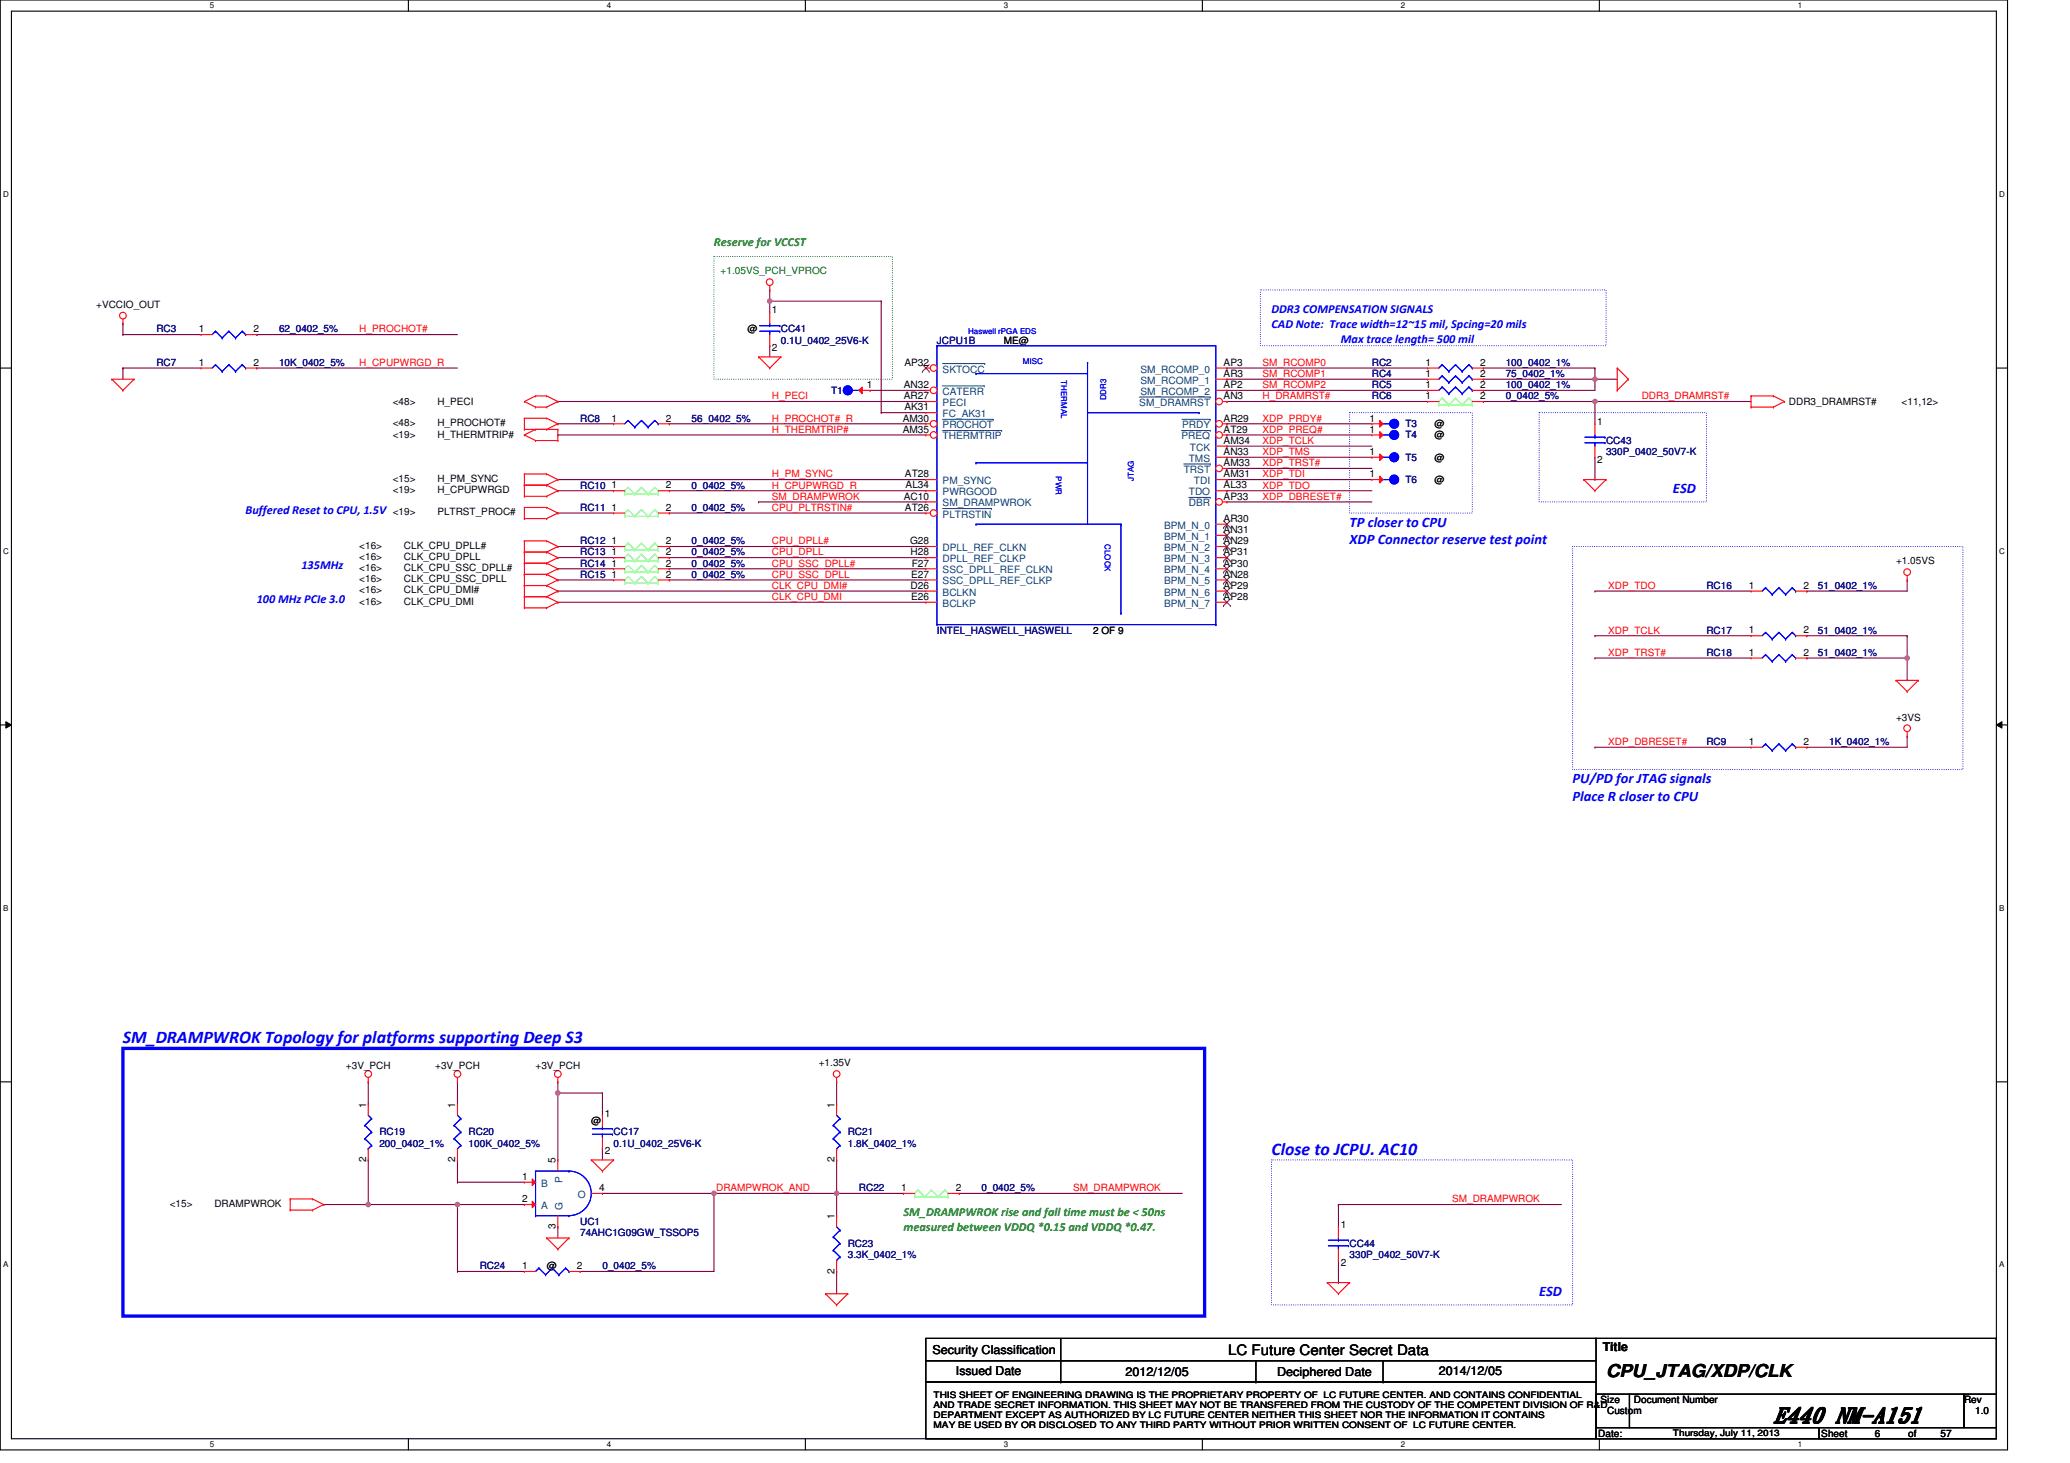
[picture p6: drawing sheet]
<svg xmlns="http://www.w3.org/2000/svg" width="297mm" height="210mm" viewBox="0 0 297 210" stroke-linecap="round" stroke-linejoin="round" font-family="sans-serif">
<path d="M0 0h288.1v208h-288.1zM1.6 1.6h284.9v204.8h-284.9z" fill="none" stroke="#000" stroke-width=".16"/>
<g fill="#fff">
<path d="M30.1 .2h.7v1.2h-.7z"/>
<path d="M30.1 206.6h.7v1.3h-.7z"/>
</g>
<path d="M58.6 0v1.6M58.6 206.4v1.6" fill="none" stroke="#000" stroke-width=".16"/>
<g fill="#fff">
<path d="M87.1 .2h.6v1.2h-.6z"/>
<path d="M87.1 206.6h.6v1.3h-.6z"/>
</g>
<path d="M115.6 0v1.6M115.6 206.4v1.6" fill="none" stroke="#000" stroke-width=".16"/>
<g fill="#fff">
<path d="M144.1 .2h.6v1.2h-.6z"/>
<path d="M144.1 206.6h.6v1.3h-.6z"/>
</g>
<path d="M172.5 0v1.6M172.5 206.4v1.6" fill="none" stroke="#000" stroke-width=".16"/>
<g fill="#fff">
<path d="M201 .2h.7v1.2h-.7z"/>
<path d="M201 206.6h.7v1.3h-.7z"/>
</g>
<path d="M229.5 0v1.6M229.5 206.4v1.6" fill="none" stroke="#000" stroke-width=".16"/>
<g fill="#fff">
<path d="M258 .2h.6v1.2h-.6z"/>
<path d="M258 206.6h.6v1.3h-.6z"/>
<path d="M.4 27.2h.9v1.3h-.9z"/>
<path d="M286.9 27.2h.8v1.3h-.8z"/>
<path d="M.4 78.4h.9v1.3h-.9z"/>
<path d="M286.9 78.4h.8v1.3h-.8z"/>
</g>
<path d="M0 52.8h1.6M286.5 52.8h1.6" fill="none" stroke="#000" stroke-width=".16"/>
<g fill="#fff">
<path d="M.4 129.6h.8v1.3h-.8z"/>
<path d="M286.9 129.6h.7v1.3h-.7z"/>
</g>
<path d="M0 104h1.6M286.5 104h1.6" fill="none" stroke="#000" stroke-width=".16"/>
<path d="M.8 103.5l.8 .5-.8 .5zM286.5 104l.8-.5v1z" fill="#000"/>
<path d="M.8 103.5l.8 .5-.8 .5zM286.5 104l.8-.5v1z" fill="none" stroke="#000" stroke-width=".14"/>
<g fill="#fff">
<path d="M.4 180.8h.8v1.3h-.8z"/>
<path d="M286.9 180.8h.7v1.3h-.7z"/>
</g>
<path d="M0 155.2h1.6M286.5 155.2h1.6" fill="none" stroke="#000" stroke-width=".16"/>
<path d="M180.9 41.6h49.6v8h-49.6zM193.7 59.2h17.6v14.4h-17.6zM220.9 59.2h24v12.8h-24zM225.7 78.4h56v32h-56zM182.5 166.4h43.2v20.8h-43.2z" fill="none" stroke="#00f" stroke-width=".16" stroke-dasharray="0 .3"/>
<path d="M17.6 150.4h155.3v38.4h-155.3z" fill="none" stroke="#00f" stroke-width=".48"/>
<path d="M102.5 36.8h25.6v17.6h-25.6z" fill="none" stroke="#008000" stroke-width=".16" stroke-dasharray="0 .3"/>
<g fill="none" stroke="#800040" stroke-width=".16">
<path d="M17.6 52.8h.1M17.6 46.4h.1M17.6 48h.1M17.6 52.8h11.2M17.6 46.4v1.6M17.6 52.8v1.6M17.6 48h11.2M36.8 48h.1M36.8 52.8h.1M36.8 52.8h28.8M36.8 48h28.8M80 57.6h.1"/>
<path d="M80 57.6h52.9M80 62.4h.1M80 68.8h.1M80 70.4h.1M80 60.8h.1M80 60.8h8M80 62.4h52.9M80 68.8h52.9M80 70.4h8M96.1 60.8h.1M96.1 70.4h.1M96.1 60.8h36.8"/>
<path d="M96.1 70.4h36.8M108.9 72h.1M108.9 72h24M86.4 156.8h.1M86.4 156.8v3.2M65.6 169.6h.1M65.6 169.6h9.6M86.4 164.8h.1M86.4 164.8v1.6M120.1 171.2h9.6M129.7 171.2h.1"/>
</g>
<circle cx="120.1" cy="171.2" r=".31" fill="#f0f"/>
<circle cx="120.1" cy="171.2" r=".31" fill="none" stroke="#f0f" stroke-width=".16"/>
<path d="M80 156.8h.1M80 156.8v9.6M80 156.8h6.4M120.1 155.2h.1M120.1 155.2v3.2M120.1 171.2h.1M120.1 171.2v3.2M137.7 171.2h.1M137.7 171.2h32" fill="none" stroke="#800040" stroke-width=".16"/>
<circle cx="80" cy="156.8" r=".31" fill="#f0f"/>
<circle cx="80" cy="156.8" r=".31" fill="none" stroke="#f0f" stroke-width=".16"/>
<g fill="none" stroke="#800040" stroke-width=".16">
<path d="M212.9 52.8h.1M212.9 56h.1M212.9 52.8h16M228.9 54.4h.1M228.9 54.4v1.6h-16M80 73.6h.1M80 78.4h.1M80 73.6h8M80 78.4h8M96.1 73.6h.1M96.1 78.4h.1M96.1 73.6h36.8"/>
<path d="M96.1 78.4h36.8M80 84.8h.1M80 86.4h.1M80 80h.1M80 81.6h.1M80 83.2h.1M80 84.8h52.9M80 86.4h52.9M80 80h8M80 81.6h8M80 83.2h8M96.1 80h.1"/>
<path d="M96.1 81.6h.1M96.1 83.2h.1M96.1 80h36.8M96.1 81.6h36.8M96.1 83.2h36.8M80 155.2h.1M80 155.2v1.6M65.6 172.8h.1M65.6 172.8h9.6M86.4 171.2h.1M86.4 171.2h16.1M102.5 171.2h.1"/>
<path d="M102.5 171.2v11.2h-19.3M120.1 166.4h.1M120.1 166.4v4.8M83.2 182.4h.1M120.1 182.4h.1M120.1 182.4v3.2"/>
</g>
<circle cx="228.9" cy="54.4" r=".31" fill="#f0f"/>
<circle cx="228.9" cy="54.4" r=".31" fill="none" stroke="#f0f" stroke-width=".16"/>
<g fill="none" stroke="#800040" stroke-width=".16">
<path d="M176.1 52.8h.1M176.1 56h.1M176.1 54.4h.1M176.1 57.6h.1M176.1 54.4h28.8M176.1 52.8h28.8M176.1 56h28.8M176.1 57.6h28.8M212.9 54.4h.1M212.9 54.4h19.2M228.9 52.8h.1M228.9 54.4h.1"/>
<path d="M228.9 57.6h.1M228.9 52.8v1.6M228.9 57.6h22.4"/>
</g>
<circle cx="228.9" cy="57.6" r=".31" fill="#f0f"/>
<circle cx="228.9" cy="57.6" r=".31" fill="none" stroke="#f0f" stroke-width=".16"/>
<path d="M52.8 155.2h.1M52.8 155.2v3.2M65.6 155.2h.1M65.6 155.2v3.2M52.8 166.4h.1M52.8 166.4v6.4M65.6 166.4h.1M65.6 166.4v3.2M80 176h.1M80 176v1.6" fill="none" stroke="#800040" stroke-width=".16"/>
<circle cx="52.8" cy="172.8" r=".31" fill="#f0f"/>
<circle cx="52.8" cy="172.8" r=".31" fill="none" stroke="#f0f" stroke-width=".16"/>
<path d="M46.4 172.8h.1M46.4 172.8h6.4M65.6 172.8h.1M65.6 172.8v9.6M65.6 182.4h.1M65.6 182.4h9.6" fill="none" stroke="#800040" stroke-width=".16"/>
<circle cx="65.6" cy="172.8" r=".31" fill="#f0f"/>
<circle cx="65.6" cy="172.8" r=".31" fill="none" stroke="#f0f" stroke-width=".16"/>
<g fill="none" stroke="#800040" stroke-width=".16">
<path d="M176.1 60.8h.1M176.1 62.4h.1M176.1 65.6h.1M176.1 64h.1M176.1 67.2h.1M176.1 68.8h.1M176.1 70.4h.1M176.1 72h.1M176.1 60.8h20.8M176.1 62.4h20.8M176.1 65.6h20.8M176.1 64h20.8"/>
<path d="M176.1 67.2h20.8M176.1 68.8h20.8M176.1 70.4h20.8M176.1 72h20.8M228.9 94.4h.1M228.9 91.2h.1M228.9 84.8h.1M228.9 94.4h22.4M228.9 91.2h22.4M228.9 84.8h22.4M259.3 91.2h.1M259.3 84.8h.1"/>
<path d="M259.3 94.4h.1M259.3 94.4h14.4M259.3 91.2h14.4M273.7 83.2h.1M273.7 91.2h.1M273.7 94.4h.1M273.7 83.2v1.6h-14.4M273.7 91.2v6.4M52.8 172.8h.1M52.8 172.8h12.8"/>
</g>
<circle cx="273.7" cy="94.4" r=".31" fill="#f0f"/>
<circle cx="273.7" cy="94.4" r=".31" fill="none" stroke="#f0f" stroke-width=".16"/>
<path d="M110.5 43.2h.1M110.5 49.6h.1M110.5 43.2v1.6M110.5 49.6v1.6M110.5 43.2h16M124.9 56h.1M124.9 56h8M126.5 59.2h.1M126.5 59.2h6.4" fill="none" stroke="#800040" stroke-width=".16"/>
<circle cx="110.4" cy="43.2" r=".31" fill="#f0f"/>
<circle cx="110.4" cy="43.2" r=".31" fill="none" stroke="#f0f" stroke-width=".16"/>
<path d="M110.5 41.6h.1M110.5 41.6v1.6M126.5 43.2h.1M126.5 43.2v16M102.5 171.2h.1M102.5 171.2h17.6" fill="none" stroke="#800040" stroke-width=".16"/>
<circle cx="102.4" cy="171.2" r=".31" fill="#f0f"/>
<circle cx="102.4" cy="171.2" r=".31" fill="none" stroke="#f0f" stroke-width=".16"/>
<g fill="none" stroke="#800040" stroke-width=".16">
<path d="M212.9 57.6h.1M212.9 57.6h16M228.9 57.6h.1M228.9 57.6v3.2M228.9 68.8h.1M228.9 65.6v3.2M228.9 107.2h.1M228.9 107.2h22.4M259.3 107.2h.1M273.7 105.6h.1M273.7 105.6v1.6h-14.4M192.1 172.8h.1"/>
<path d="M192.1 172.8v3.2M192.1 172.8h32M192.1 184h.1M192.1 180.8v3.2"/>
</g>
<g fill="none" stroke="#f00" stroke-width=".16">
<path d="M16 54.4h.1M16 54.4h3.2M16 54.4l1.6 1.6M17.6 56h.1M17.6 46.4h.1M17.6 45.8v.6M19.2 54.4h.1M19.2 54.4l-1.6 1.6M75.2 57.6h.1M75.2 57.6l1.6 .8M76.8 56.8h.1M76.8 58.4h.1"/>
<path d="M76.8 56.8l-1.6 .8M76.8 56.8h1.6M76.8 58.4h1.6M78.4 56.8h.1M78.4 58.4h.1M78.4 56.8l1.6 .8M80 57.6h.1M80 57.6l-1.6 .8M108.9 51.2h.1M108.9 51.2h3.2M108.9 51.2l1.6 1.6M110.5 41.6h.1"/>
<path d="M110.5 52.8h.1M110.5 41v.6M112.1 51.2h.1M112.1 51.2l-1.6 1.6M232.1 56h.1M232.1 52.8h.1M232.1 52.8v3.2M232.1 52.8l1.6 1.6M233.7 54.4h.1M233.7 54.4l-1.6 1.6M251.3 56.8h.1M251.3 58.4h.1"/>
<path d="M251.3 56.8h3.2M251.3 58.4h3.2M251.3 56.8v1.6M254.5 56.8h.1M254.5 58.4h.1M254.5 56.8l1.6 .8M256.1 57.6h.1M256.1 57.6l-1.6 .8M75.2 62.4h.1M75.2 69.6h.1M75.2 68h.1M75.2 71.2h.1"/>
<path d="M75.2 61.6h.1M75.2 60h.1M75.2 74.4h.1M75.2 72.8h.1M75.2 79.2h.1M75.2 77.6h.1M75.2 61.6h4.8M75.2 62.4l1.6 .8M75.2 68h3.2M75.2 69.6h3.2M75.2 60v1.6M75.2 68v3.2"/>
<path d="M75.2 72.8v1.6M75.2 77.6v9.6M75.2 71.2h3.2M75.2 60h3.2M75.2 72.8h3.2M75.2 74.4h3.2M75.2 77.6h3.2M75.2 79.2h3.2M76.8 61.6h.1M76.8 63.2h.1M76.8 61.6l-1.6 .8M76.8 63.2h3.2"/>
<path d="M78.4 68h.1M78.4 69.6h.1M78.4 71.2h.1M78.4 60h.1M78.4 61.6h.1M78.4 72.8h.1M78.4 74.4h.1M78.4 77.6h.1M78.4 79.2h.1M78.4 68l1.6 .8M78.4 69.6l1.6 .8M78.4 60l1.6 .8"/>
<path d="M78.4 72.8l1.6 .8M78.4 77.6l1.6 .8M78.4 79.2l1.6 .8M80 61.6h.1M80 63.2h.1M80 68.8h.1M80 70.4h.1M80 60.8h.1M80 73.6h.1M80 78.4h.1M80 61.6v1.6M80 68.8l-1.6 .8"/>
<path d="M80 70.4l-1.6 .8M80 60.8l-1.6 .8M80 73.6l-1.6 .8M80 78.4l-1.6 .8M227.3 68.8h.1M227.3 68.8h3.2M227.3 68.8l1.6 1.6M228.9 70.4h.1M230.5 68.8h.1M230.5 68.8l-1.6 1.6M75.2 87.2h.1M75.2 85.6h.1"/>
<path d="M75.2 84h.1M75.2 80.8h.1M75.2 82.4h.1M75.2 85.6h3.2M75.2 87.2h3.2M75.2 84h3.2M75.2 80.8h3.2M75.2 82.4h3.2M78.4 85.6h.1M78.4 87.2h.1M78.4 84h.1M78.4 80.8h.1"/>
<path d="M78.4 82.4h.1M78.4 85.6l1.6 .8M78.4 84l1.6 .8M78.4 80.8l1.6 .8M78.4 82.4l1.6 .8M80 86.4h.1M80 84.8h.1M80 80h.1M80 81.6h.1M80 83.2h.1M80 86.4l-1.6 .8M80 84.8l-1.6 .8"/>
<path d="M80 80l-1.6 .8M80 81.6l-1.6 .8M80 83.2l-1.6 .8M272.1 97.6h.1M272.1 97.6h3.2M272.1 97.6l1.6 1.6M273.7 83.2h.1M273.7 99.2h.1M273.7 82.6v.6M275.3 97.6h.1M275.3 97.6l-1.6 1.6M273.7 105.6h.1"/>
<path d="M273.7 105v.6M52.8 155.2h.1M52.8 154.6v.6M65.6 155.2h.1M65.6 154.6v.6M80 155.2h.1M80 154.6v.6M120.1 155.2h.1M120.1 154.6v.6M41.6 173.6h.1M41.6 172h.1M41.6 172h3.2"/>
<path d="M41.6 173.6h3.2M41.6 172v1.6M44.8 172h.1M44.8 173.6h.1M44.8 172l1.6 .8M46.4 172.8h.1M46.4 172.8l-1.6 .8M78.4 177.6h.1M78.4 177.6h3.2M78.4 177.6l1.6 1.6M80 179.2h.1M81.6 177.6h.1"/>
<path d="M81.6 177.6l-1.6 1.6M84.8 166.4h.1M84.8 166.4h3.2M84.8 166.4l1.6 1.6M86.4 168h.1M88 166.4h.1M88 166.4l-1.6 1.6M118.5 185.6h.1M118.5 185.6h3.2M118.5 185.6l1.6 1.6M120.1 187.2h.1M121.7 185.6h.1"/>
<path d="M121.7 185.6l-1.6 1.6M190.5 184h.1M190.5 184h3.2M190.5 184l1.6 1.6M192.1 185.6h.1M193.7 184h.1M193.7 184l-1.6 1.6"/>
<circle cx="17.6" cy="45.3" r=".48"/>
<circle cx="110.4" cy="40.5" r=".48"/>
<circle cx="273.7" cy="82.1" r=".48"/>
<circle cx="273.7" cy="104.5" r=".48"/>
<circle cx="52.8" cy="154.1" r=".48"/>
<circle cx="65.6" cy="154.1" r=".48"/>
<circle cx="80" cy="154.1" r=".48"/>
<circle cx="120.1" cy="154.1" r=".48"/>
</g>
<g fill="none" stroke="#000" stroke-width=".16">
<path d="M132.9 192h96.1v3.2h-96.1zM132.9 195.2h96.1v3.1h-96.1zM132.9 198.3h96.1v8.1h-96.1zM152.2 195.2h.1M152.2 198.3h.1M152.2 192v6.3M180.2 198.3h.1M180.2 195.2v3.1M198.5 198.3h.1M198.5 195.2v3.1M228.9 192h57.6M286.5 192h.1"/>
<path d="M286.5 192v8M229 200h4.8v4.8h-4.8zM229 204.8h32v1.6h-32zM233.8 200h48v4.8h-48zM261 204.8h25.5v1.6h-25.5zM281.8 200h4.7v4.8h-4.7z"/>
</g>
<circle cx="121.6" cy="56" r=".64" fill="#00f"/>
<g fill="none" stroke="#00f" stroke-width=".16">
<path d="M122.3 56h.1M122.3 56h1"/>
<circle cx="121.6" cy="56" r=".64"/>
</g>
<circle cx="121.6" cy="56" r=".64" fill="#00f"/>
<g fill="none" stroke="#00f" stroke-width=".16">
<path d="M122.3 56h.1M122.3 56h1"/>
<circle cx="121.6" cy="56" r=".64"/>
</g>
<path d="M123.3 56l.4-.5v1z" fill="#f00"/>
<g fill="none" stroke="#f00" stroke-width=".16">
<path d="M28.8 48h.1M28.8 52.8h.1M28.8 48h1.6M28.8 52.8h1.6M35.2 48h1.6M35.2 52.8h1.6M36.8 48h.1M36.8 52.8h.1M110.5 44.8h.1M110.5 49.6h.1M110.5 44.8v1.6M110.5 48v1.6"/>
<path d="M123.3 56l.4-.5v1zM123.3 56h1.6M124.9 56h.1M204.9 57.6h.1M204.9 56h.1M204.9 54.4h.1M204.9 52.8h.1M204.9 56h1.6M204.9 57.6h1.6M204.9 54.4h1.6M204.9 52.8h1.6M211.3 56h1.6"/>
<path d="M211.3 57.6h1.6M211.3 54.4h1.6M211.3 52.8h1.6M212.9 57.6h.1M212.9 56h.1M212.9 54.4h.1M212.9 52.8h.1M88 60.8h.1M88 73.6h.1M88 60.8h1.7M88 73.6h1.7M94.5 60.8h1.6"/>
<path d="M94.5 73.6h1.6M96.1 60.8h.1M96.1 73.6h.1M88 81.6h.1M88 80h.1M88 81.6h1.7M88 80h1.7M94.5 81.6h1.6M94.5 80h1.6M96.1 81.6h.1M96.1 80h.1M251.3 84.8h.1"/>
<path d="M251.3 94.4h.1M251.3 84.8h1.6M251.3 94.4h1.6M257.7 84.8h1.6M257.7 94.4h1.6M259.3 84.8h.1M259.3 94.4h.1M52.8 158.4h.1M52.8 158.4v1.6M120.1 158.4h.1M120.1 158.4v1.6M52.8 166.4h.1"/>
<path d="M52.8 164.8v1.6M120.1 166.4h.1M120.1 174.4h.1M120.1 164.8v1.6M120.1 174.4v1.6M129.7 171.2h.1M129.7 171.2h1.6M136.1 171.2h1.6M137.7 171.2h.1M75.2 182.4h.1M75.2 182.4h1.6M81.6 182.4h1.6"/>
<path d="M83.2 182.4h.1M120.1 182.4h.1M120.1 180.8v1.6"/>
</g>
<g fill="none" stroke="#00f" stroke-width=".16">
<path d="M30.9 47.5h.1M30.9 52.3h.1M30.9 47.5l-.5 .5M30.9 47.5l1 1M30.9 52.3l-.5 .5M30.9 52.3l1 1M31.9 48.5h.1M31.9 53.3h.1M32.8 47.5h.1M32.8 52.3h.1M32.8 47.5l-.9 1M32.8 47.5l1 1"/>
<path d="M32.8 52.3l-.9 1M32.8 52.3l1 1M33.8 48.5h.1M33.8 53.3h.1M34.8 47.5h.1M34.8 52.3h.1M34.8 47.5l-1 1M34.8 47.5l.4 .5M34.8 52.3l-1 1M34.8 52.3l.4 .5M35.2 48h.1M35.2 52.8h.1"/>
<path d="M109 47.5h2.9M109 46.7h2.9M110.5 46.7h.1M110.5 47.5h.1M110.5 46.4v.3M110.5 47.5v.5M111.9 47.5h.1M111.9 46.7h.1M206.9 55.5h.1M206.9 53.9h.1M206.9 52.3h.1M206.9 55.5l-.4 .5"/>
<path d="M206.9 55.5l1 1M206.9 53.9l-.4 .5M206.9 53.9l1 1M206.9 52.3l-.4 .5M206.9 52.3l1 1M207.9 56.5h.1M207.9 54.9h.1M207.9 53.3h.1M208.9 55.5h.1M208.9 53.9h.1M208.9 52.3h.1M208.9 55.5l-1 1"/>
<path d="M208.9 55.5l.9 1M208.9 53.9l-1 1M208.9 53.9l.9 1M208.9 52.3l-1 1M208.9 52.3l.9 1M209.8 56.5h.1M209.8 54.9h.1M209.8 53.3h.1M210.8 55.5h.1M210.8 53.9h.1M210.8 52.3h.1M210.8 55.5l-1 1"/>
<path d="M210.8 55.5l.5 .5M210.8 53.9l-1 1M210.8 53.9l.5 .5M210.8 52.3l-1 1M210.8 52.3l.5 .5M211.3 56h.1M211.3 54.4h.1M211.3 52.8h.1M90.1 60.3h.1M90.1 60.3l-.4 .5M90.1 60.3l1 1M91.1 61.3h.1"/>
<path d="M92.1 60.3h.1M92.1 60.3l-1 1M92.1 60.3l.9 1M93 61.3h.1M94 60.3h.1M94 60.3l-1 1M94 60.3l.5 .5M94.5 60.8h.1M253.4 84.3h.1M253.4 93.9h.1M253.4 84.3l-.5 .5M253.4 84.3l.9 1"/>
<path d="M253.4 93.9l-.5 .5M253.4 93.9l.9 1M254.3 85.3h.1M254.3 94.9h.1M255.3 84.3h.1M255.3 93.9h.1M255.3 84.3l-1 1M255.3 84.3l.9 1M255.3 93.9l-1 1M255.3 93.9l.9 1M256.2 85.3h.1M256.2 94.9h.1"/>
<path d="M257.2 84.3h.1M257.2 93.9h.1M257.2 84.3l-1 1M257.2 84.3l.5 .5M257.2 93.9l-1 1M257.2 93.9l.5 .5M257.7 84.8h.1M257.7 94.4h.1M52.4 161.5h.1M52.4 163.4h.1M52.4 161.5l.9 .9M52.4 163.4l.9 .9"/>
<path d="M52.8 164.8h.1M52.8 160l.5 .5M53.3 160.5h.1M53.3 162.4h.1M53.3 164.3h.1M53.3 160.5l-.9 1M53.3 162.4l-.9 1M53.3 164.3l-.5 .5M119.6 161.5h.1M119.6 163.4h.1M119.6 177.5h.1M119.6 179.4h.1"/>
<path d="M119.6 161.5l.9 .9M119.6 163.4l.9 .9M119.6 177.5l.9 .9M119.6 179.4l.9 .9M120.1 164.8h.1M120.1 160l.4 .5M120.1 176l.4 .5M120.5 160.5h.1M120.5 162.4h.1M120.5 164.3h.1M120.5 176.5h.1M120.5 178.4h.1"/>
<path d="M120.5 160.5l-.9 1M120.5 162.4l-.9 1M120.5 164.3l-.4 .5M120.5 176.5l-.9 1M120.5 178.4l-.9 1M77.3 181.9h.1M77.3 181.9l-.5 .5M77.3 181.9l1 1M78.3 182.9h.1M79.2 181.9h.1M79.2 181.9l-.9 1M79.2 181.9l1 1"/>
<path d="M80.2 182.9h.1M81.2 181.9h.1M81.2 181.9l-1 1M81.2 181.9l.4 .5M81.6 182.4h.1M120.1 180.8h.1M120.5 180.3h.1M120.5 180.3l-.4 .5"/>
</g>
<g fill="none" stroke="#80ff80" stroke-width=".16">
<path d="M206.5 58.1h.1M206.5 58.1h4.8M206.9 57.1h.1M206.9 57.1l-.4 .5v.5M206.9 57.1l1 1M207.9 58.1h.1M208.9 57.1h.1M208.9 57.1l-1 1M208.9 57.1l.9 1M209.8 58.1h.1M210.8 57.1h.1M210.8 57.1l-1 1"/>
<path d="M210.8 57.1l.5 .5M211.3 57.6h.1M211.3 58.1h.1M211.3 57.6v.5M89.7 74.1h.1M89.7 74.1h4.8M90.1 73.1h.1M90.1 79.5h.1M90.1 73.1l-.4 .5v.5M90.1 79.5l-.4 .5v.5M90.1 73.1l1 1M90.1 79.5l1 1"/>
<path d="M91.1 74.1h.1M92.1 73.1h.1M92.1 79.5h.1M92.1 73.1l-1 1M92.1 73.1l.9 1M92.1 79.5l-1 1M92.1 79.5l.9 1M93 74.1h.1M94 73.1h.1M94 79.5h.1M94 73.1l-1 1M94 73.1l.5 .5"/>
<path d="M94 79.5l-1 1M94 79.5l.5 .5M94.5 73.6h.1M94.5 74.1h.1M94.5 73.6v.5M89.7 82.1h.1M89.7 80.5h.1M89.7 82.1h4.8M89.7 80.5h4.8M90.1 81.1h.1M90.1 81.1l-.4 .5v.5M90.1 81.1l1 1"/>
<path d="M91.1 82.1h.1M91.1 80.5h.1M92.1 81.1h.1M92.1 81.1l-1 1M92.1 81.1l.9 1M93 82.1h.1M93 80.5h.1M94 81.1h.1M94 81.1l-1 1M94 81.1l.5 .5M94.5 81.6h.1M94.5 82.1h.1"/>
<path d="M94.5 80h.1M94.5 80.5h.1M94.5 80v.5M94.5 81.6v.5M131.3 171.7h.1M131.3 171.7h4.8M131.7 170.7h.1M131.7 170.7l-.4 .5v.5M131.7 170.7l1 1M132.7 171.7h.1M133.7 170.7h.1M133.7 170.7l-1 1"/>
<path d="M133.7 170.7l.9 1M134.6 171.7h.1M135.6 170.7h.1M135.6 170.7l-1 1M135.6 170.7l.5 .5M136.1 171.2h.1M136.1 171.7h.1M136.1 171.2v.5"/>
</g>
<circle cx="200.1" cy="60.8" r=".64" fill="#00f"/>
<g fill="none" stroke="#00f" stroke-width=".16">
<path d="M198.5 60.8h.9M199.4 60.8h.1"/>
<circle cx="200.1" cy="60.8" r=".64"/>
</g>
<circle cx="200.1" cy="60.8" r=".64" fill="#00f"/>
<g fill="none" stroke="#00f" stroke-width=".16">
<path d="M198.5 60.8h.9M199.4 60.8h.1"/>
<circle cx="200.1" cy="60.8" r=".64"/>
</g>
<path d="M198 60.3l.5 .5-.5 .5z" fill="#f00"/>
<path d="M196.9 60.8h.1M196.9 60.8h1.6M198 60.3l.5 .5-.5 .5z" fill="none" stroke="#f00" stroke-width=".16"/>
<circle cx="200.1" cy="68.8" r=".64" fill="#00f"/>
<g fill="none" stroke="#00f" stroke-width=".16">
<path d="M198.5 68.8h.9M199.4 68.8h.1"/>
<circle cx="200.1" cy="68.8" r=".64"/>
</g>
<circle cx="200.1" cy="68.8" r=".64" fill="#00f"/>
<g fill="none" stroke="#00f" stroke-width=".16">
<path d="M198.5 68.8h.9M199.4 68.8h.1"/>
<circle cx="200.1" cy="68.8" r=".64"/>
</g>
<path d="M198 68.3l.5 .5-.5 .5z" fill="#f00"/>
<path d="M196.9 68.8h.1M196.9 68.8h1.6M198 68.3l.5 .5-.5 .5z" fill="none" stroke="#f00" stroke-width=".16"/>
<circle cx="200.1" cy="65.6" r=".64" fill="#00f"/>
<g fill="none" stroke="#00f" stroke-width=".16">
<path d="M198.5 65.6h.9M199.4 65.6h.1"/>
<circle cx="200.1" cy="65.6" r=".64"/>
</g>
<circle cx="200.1" cy="65.6" r=".64" fill="#00f"/>
<g fill="none" stroke="#00f" stroke-width=".16">
<path d="M198.5 65.6h.9M199.4 65.6h.1"/>
<circle cx="200.1" cy="65.6" r=".64"/>
</g>
<path d="M198 65.1l.5 .5-.5 .5z" fill="#f00"/>
<g fill="none" stroke="#f00" stroke-width=".16">
<path d="M196.9 65.6h.1M196.9 65.6h1.6M198 65.1l.5 .5-.5 .5zM228.9 60.8h.1M228.9 65.6h.1M228.9 60.8v1.6M228.9 64v1.6M88 83.2h.1M88 83.2h1.7M94.5 83.2h1.6M96.1 83.2h.1M65.6 158.4h.1"/>
<path d="M65.6 158.4v1.6M65.6 166.4h.1M65.6 164.8v1.6"/>
</g>
<g fill="none" stroke="#00f" stroke-width=".16">
<path d="M227.4 63.5h2.9M227.4 62.7h2.9M228.9 62.7h.1M228.9 63.5h.1M228.9 62.4v.3M228.9 63.5v.5M230.3 63.5h.1M230.3 62.7h.1M65.2 161.5h.1M65.2 163.4h.1M65.2 161.5l.9 .9M65.2 163.4l.9 .9"/>
<path d="M65.6 164.8h.1M65.6 160l.5 .5M66.1 160.5h.1M66.1 162.4h.1M66.1 164.3h.1M66.1 160.5l-.9 1M66.1 162.4l-.9 1M66.1 164.3l-.5 .5"/>
</g>
<g fill="none" stroke="#80ff80" stroke-width=".16">
<path d="M89.7 83.7h.1M89.7 83.7h4.8M90.1 82.7h.1M90.1 82.7l-.4 .5v.5M90.1 82.7l1 1M91.1 83.7h.1M92.1 82.7h.1M92.1 82.7l-1 1M92.1 82.7l.9 1M93 83.7h.1M94 82.7h.1M94 82.7l-1 1"/>
<path d="M94 82.7l.5 .5M94.5 83.2h.1M94.5 83.7h.1M94.5 83.2v.5"/>
</g>
<circle cx="200.1" cy="62.4" r=".64" fill="#00f"/>
<g fill="none" stroke="#00f" stroke-width=".16">
<path d="M198.5 62.4h.9M199.4 62.4h.1"/>
<circle cx="200.1" cy="62.4" r=".64"/>
</g>
<circle cx="200.1" cy="62.4" r=".64" fill="#00f"/>
<g fill="none" stroke="#00f" stroke-width=".16">
<path d="M198.5 62.4h.9M199.4 62.4h.1"/>
<circle cx="200.1" cy="62.4" r=".64"/>
</g>
<path d="M198 61.9l.5 .5-.5 .5z" fill="#f00"/>
<path d="M196.9 62.4h.1M196.9 62.4h1.6M198 61.9l.5 .5-.5 .5z" fill="none" stroke="#f00" stroke-width=".16"/>
<path d="M76.8 174.4h.1M76.8 174.4h4.8M81.6 168h.1M81.6 168a3.2 3.2 0 0 1 3.2 3.2 3.2 3.2 0 0 1-3.2 3.2M81.6 174.4h.1M81.6 168h-4.8v6.4" fill="none" stroke="#00f" stroke-width=".16"/>
<path d="M76.4 169.1l.4 .5-.4 .5z" fill="#f00"/>
<path d="M75.2 169.6h.1M75.2 169.6h1.6M76.4 169.1l.4 .5-.4 .5z" fill="none" stroke="#f00" stroke-width=".16"/>
<path d="M76.4 172.3l.4 .5-.4 .5z" fill="#f00"/>
<g fill="none" stroke="#f00" stroke-width=".16">
<path d="M88 70.4h.1M88 70.4h1.7M94.5 70.4h1.6M96.1 70.4h.1M174.5 78.4h1.6M174.5 76.8h1.6M174.5 75.2h1.6M176.1 78.4h.1M176.1 76.8h.1M176.1 75.2h.1M174.5 86.4h1.6M174.5 84.8h1.6"/>
<path d="M174.5 83.2h1.6M174.5 81.6h1.6M174.5 80h1.6M176.1 86.4h.1M176.1 84.8h.1M176.1 83.2h.1M176.1 81.6h.1M176.1 80h.1M251.3 107.2h.1M251.3 107.2h1.6M257.7 107.2h1.6M259.3 107.2h.1"/>
<path d="M75.2 172.8h.1M75.2 172.8h1.6M76.4 172.3l.4 .5-.4 .5zM80 176h.1M80 166.4h.1M80 166.4v1.6M80 174.4v1.6M84.8 171.2h1.6M86.4 171.2h.1M192.1 176h.1M192.1 176v1.6M192.1 179.2v1.6"/>
<path d="M192.1 180.8h.1"/>
</g>
<g fill="none" stroke="#00f" stroke-width=".16">
<path d="M134.5 49.6h.1M134.5 49.6v40M134.5 49.6h40v40M140.1 53.6h.1M140.1 53.6h16M156.1 52h.1M156.1 52v23.2M156.1 59.2h16M172.1 59.2h.1M140.1 75.2h.1M140.1 66.4h.1M140.1 75.2h20.8"/>
<path d="M140.1 66.4h16M160.9 75.2h.1M160.9 75.2v12.8M134.5 89.6h.1M134.5 89.6h40M160.9 88h.1M174.5 89.6h.1M253.4 106.7h.1M253.4 106.7l-.5 .5M253.4 106.7l.9 1M254.3 107.7h.1M255.3 106.7h.1"/>
<path d="M255.3 106.7l-1 1M255.3 106.7l.9 1M256.2 107.7h.1M257.2 106.7h.1M257.2 106.7l-1 1M257.2 106.7l.5 .5M257.7 107.2h.1M190.6 178.7h2.9M190.6 177.9h2.9M192.1 177.9h.1M192.1 178.7h.1M192.1 177.6v.3"/>
<path d="M192.1 178.7v.5M193.5 178.7h.1M193.5 177.9h.1"/>
</g>
<g fill="none" stroke="#80ff80" stroke-width=".16">
<path d="M89.7 70.9h.1M89.7 70.9h4.8M90.1 69.9h.1M90.1 69.9l-.4 .5v.5M90.1 69.9l1 1M91.1 70.9h.1M92.1 69.9h.1M92.1 69.9l-1 1M92.1 69.9l.9 1M93 70.9h.1M94 69.9h.1M94 69.9l-1 1"/>
<path d="M94 69.9l.5 .5M94.5 70.4h.1M94.5 70.9h.1M94.5 70.4v.5"/>
</g>
<g fill="none" stroke="#804000" stroke-width=".14">
<path d="M175.6 78.9h.1M175.6 77.3h.1M175.6 75.7h.1M175.6 79.5l.9 1M175.6 77.9l.9 1M175.6 76.3l.9 1M175.6 74.7l.9 1M176.5 79.5l-.9 1M176.5 77.9l-.9 1M176.5 76.3l-.9 1M176.5 74.7l-.9 1M176.5 78.9h.1"/>
<path d="M176.5 77.3h.1M176.5 75.7h.1M175.6 86.9h.1M175.6 85.3h.1M175.6 83.7h.1M175.6 82.1h.1M175.6 80.5h.1M175.6 85.9l.9 1M175.6 84.3l.9 1M175.6 82.7l.9 1M175.6 81.1l.9 1M176.5 85.9l-.9 1"/>
<path d="M176.5 84.3l-.9 1M176.5 82.7l-.9 1M176.5 81.1l-.9 1M176.5 86.9h.1M176.5 85.3h.1M176.5 83.7h.1M176.5 82.1h.1M176.5 80.5h.1"/>
</g>
<circle cx="174.9" cy="72" r=".48" fill="#fff"/>
<g fill="none" stroke="#f00" stroke-width=".16">
<path d="M174.5 70.4h1.6M174.5 68.8h1.6M175.4 72h.7M176.1 72h.1M176.1 70.4h.1M176.1 68.8h.1"/>
<circle cx="174.9" cy="72" r=".48"/>
</g>
<path d="M170.6 71.4h3.1M173.7 71.4h.1" fill="none" stroke="#004080" stroke-width=".14"/>
<circle cx="174.9" cy="67.2" r=".48" fill="#fff"/>
<g fill="none" stroke="#f00" stroke-width=".16">
<path d="M174.5 65.6h1.6M174.5 64h1.6M175.4 67.2h.7M176.1 67.2h.1M176.1 65.6h.1M176.1 64h.1"/>
<circle cx="174.9" cy="67.2" r=".48"/>
</g>
<path d="M169.9 66.6h3.8M173.7 66.6h.1" fill="none" stroke="#004080" stroke-width=".14"/>
<circle cx="174.9" cy="62.4" r=".48" fill="#fff"/>
<g fill="none" stroke="#f00" stroke-width=".16">
<path d="M175.4 62.4h.7M176.1 62.4h.1"/>
<circle cx="174.9" cy="62.4" r=".48"/>
</g>
<path d="M169.5 61.8h4.2M173.7 61.8h.1" fill="none" stroke="#004080" stroke-width=".14"/>
<circle cx="174.9" cy="60.8" r=".48" fill="#fff"/>
<g fill="none" stroke="#f00" stroke-width=".16">
<path d="M175.4 60.8h.7M176.1 60.8h.1"/>
<circle cx="174.9" cy="60.8" r=".48"/>
</g>
<path d="M169.6 60.2h4.1M173.7 60.2h.1" fill="none" stroke="#004080" stroke-width=".14"/>
<circle cx="174.9" cy="57.6" r=".48" fill="#fff"/>
<g fill="none" stroke="#f00" stroke-width=".16">
<path d="M174.5 56h1.6M174.5 54.4h1.6M174.5 52.8h1.6M175.4 57.6h.7M176.1 57.6h.1M176.1 56h.1M176.1 54.4h.1M176.1 52.8h.1M132.9 78.4h.1M132.9 70.4h.1M132.9 68.8h.1M132.9 78.4h1.6"/>
<path d="M132.9 70.4h1.6M132.9 68.8h1.6M132.9 86.4h.1M132.9 84.8h.1M132.9 83.2h.1M132.9 81.6h.1M132.9 80h.1M132.9 86.4h1.6M132.9 84.8h1.6M132.9 83.2h1.6M132.9 81.6h1.6M132.9 80h1.6"/>
<circle cx="174.9" cy="57.6" r=".48"/>
</g>
<path d="M163.5 57h10.2M173.7 57h.1" fill="none" stroke="#004080" stroke-width=".14"/>
<circle cx="134" cy="60.8" r=".48" fill="#fff"/>
<g fill="none" stroke="#f00" stroke-width=".16">
<path d="M132.9 59.2h.1M132.9 57.6h.1M132.9 59.2h1.6M132.9 57.6h1.6M132.9 60.8h.1M132.9 60.8h.6"/>
<circle cx="134" cy="60.8" r=".48"/>
</g>
<path d="M135.3 60.2h7.2M142.5 60.2h.1" fill="none" stroke="#004080" stroke-width=".14"/>
<circle cx="134" cy="56" r=".48" fill="#fff"/>
<g fill="none" stroke="#f00" stroke-width=".16">
<path d="M132.9 56h.1M132.9 56h.6"/>
<circle cx="134" cy="56" r=".48"/>
</g>
<path d="M135.3 55.4h5.9M141.2 55.4h.1" fill="none" stroke="#004080" stroke-width=".14"/>
<circle cx="134" cy="52.8" r=".48" fill="#fff"/>
<g fill="none" stroke="#f00" stroke-width=".16">
<path d="M132.9 52.8h.1M132.9 52.8h.6"/>
<circle cx="134" cy="52.8" r=".48"/>
</g>
<path d="M132.4 53.3h.1M132.4 52.3l.9 1M133.3 52.3l-.9 1M133.3 53.3h.1" fill="none" stroke="#804000" stroke-width=".14"/>
<path d="M135.3 52.2h6M141.3 52.2h.1" fill="none" stroke="#004080" stroke-width=".14"/>
<circle cx="134" cy="73.6" r=".48" fill="#fff"/>
<g fill="none" stroke="#f00" stroke-width=".16">
<path d="M132.9 73.6h.1M132.9 72h.1M132.9 73.6h.6M132.9 72h1.6"/>
<circle cx="134" cy="73.6" r=".48"/>
</g>
<path d="M135.3 73h7M142.3 73h.1" fill="none" stroke="#004080" stroke-width=".14"/>
<circle cx="134" cy="62.4" r=".48" fill="#fff"/>
<g fill="none" stroke="#f00" stroke-width=".16">
<path d="M88 78.4h.1M88 78.4h1.7M94.5 78.4h1.6M96.1 78.4h.1M132.9 62.4h.1M132.9 62.4h.6M251.3 91.2h.1M251.3 91.2h1.6M257.7 91.2h1.6M259.3 91.2h.1M86.4 160h.1M86.4 164.8h.1"/>
<path d="M86.4 160v1.6M86.4 163.2v1.6"/>
<circle cx="134" cy="62.4" r=".48"/>
</g>
<path d="M135.3 61.8h8.4M143.7 61.8h.1" fill="none" stroke="#004080" stroke-width=".14"/>
<g fill="none" stroke="#00f" stroke-width=".16">
<path d="M253.4 90.7h.1M253.4 90.7l-.5 .5M253.4 90.7l.9 1M254.3 91.7h.1M255.3 90.7h.1M255.3 90.7l-1 1M255.3 90.7l.9 1M256.2 91.7h.1M257.2 90.7h.1M257.2 90.7l-1 1M257.2 90.7l.5 .5M257.7 91.2h.1"/>
<path d="M85 162.7h2.9M85 161.9h2.9M86.4 161.9h.1M86.4 162.7h.1M86.4 161.6v.3M86.4 162.7v.5M87.9 162.7h.1M87.9 161.9h.1"/>
</g>
<g fill="none" stroke="#80ff80" stroke-width=".16">
<path d="M89.7 78.9h.1M89.7 78.9h4.8M90.1 77.9h.1M90.1 77.9l-.4 .5v.5M90.1 77.9l1 1M91.1 78.9h.1M92.1 77.9h.1M92.1 77.9l-1 1M92.1 77.9l.9 1M93 78.9h.1M94 77.9h.1M94 77.9l-1 1"/>
<path d="M94 77.9l.5 .5M94.5 78.4h.1M94.5 78.9h.1M94.5 78.4v.5"/>
</g>
<circle cx="120.1" cy="171.2" r=".31" fill="#f0f"/>
<circle cx="120.1" cy="171.2" r=".31" fill="none" stroke="#f0f" stroke-width=".16"/>
<circle cx="80" cy="156.8" r=".31" fill="#f0f"/>
<circle cx="80" cy="156.8" r=".31" fill="none" stroke="#f0f" stroke-width=".16"/>
<circle cx="228.9" cy="54.4" r=".31" fill="#f0f"/>
<circle cx="228.9" cy="54.4" r=".31" fill="none" stroke="#f0f" stroke-width=".16"/>
<circle cx="228.9" cy="57.6" r=".31" fill="#f0f"/>
<circle cx="228.9" cy="57.6" r=".31" fill="none" stroke="#f0f" stroke-width=".16"/>
<circle cx="52.8" cy="172.8" r=".31" fill="#f0f"/>
<circle cx="52.8" cy="172.8" r=".31" fill="none" stroke="#f0f" stroke-width=".16"/>
<circle cx="65.6" cy="172.8" r=".31" fill="#f0f"/>
<circle cx="65.6" cy="172.8" r=".31" fill="none" stroke="#f0f" stroke-width=".16"/>
<circle cx="273.7" cy="94.4" r=".31" fill="#f0f"/>
<circle cx="273.7" cy="94.4" r=".31" fill="none" stroke="#f0f" stroke-width=".16"/>
<circle cx="110.4" cy="43.2" r=".31" fill="#f0f"/>
<circle cx="110.4" cy="43.2" r=".31" fill="none" stroke="#f0f" stroke-width=".16"/>
<circle cx="102.4" cy="171.2" r=".31" fill="#f0f"/>
<circle cx="102.4" cy="171.2" r=".31" fill="none" stroke="#f0f" stroke-width=".16"/>
<text font-size="3" x="254.6" y="204.1">E440 NM-A151</text>
<g font-size="2.6" fill="#00f">
<text x="17.6" y="149.7">SM_DRAMPWROK Topology for platforms supporting Deep S3</text>
<text x="182.5" y="165.7">Close to JCPU. AC10</text>
</g>
<text font-size="2.6" x="230.5" y="197.5">CPU_JTAG/XDP/CLK</text>
<g font-size="2.1" fill="#00f">
<text x="240.1" y="70.8">ESD</text>
<text x="193.7" y="75.6">TP closer to CPU</text>
<text x="193.7" y="78.1">XDP Connector reserve test point</text>
<text x="225.7" y="112.4">PU/PD for JTAG signals</text>
<text x="225.7" y="114.9">Place R closer to CPU</text>
<text x="220.9" y="186">ESD</text>
</g>
<text font-size="2.1" x="176.2" y="194.4">LC Future Center Secret Data</text>
<g font-size="1.8" fill="#008000">
<text x="102.5" y="35.3">Reserve for VCCST</text>
<text x="129.7" y="174.5">SM_DRAMPWROK rise and fall time must be &lt; 50ns</text>
<text x="129.7" y="176.6">measured between VDDQ *0.15 and VDDQ *0.47.</text>
</g>
<g font-size="1.8" fill="#00f">
<text x="182.5" y="44.9">DDR3 COMPENSATION SIGNALS</text>
<text x="182.5" y="47">CAD Note: Trace width=12~15 mil, Spcing=20 mils</text>
<text x="192.4" y="49.2">Max trace length= 500 mil</text>
<text x="35.2" y="73.7">Buffered Reset to CPU, 1.5V</text>
<text x="43.2" y="81.7">135MHz</text>
<text x="36.8" y="86.5">100 MHz PCIe 3.0</text>
</g>
<g font-size="1.8">
<text x="133.8" y="194.3">Security Classification</text>
<text x="137.2" y="197.3">Issued Date</text>
<text x="161.5" y="197.5">2012/12/05</text>
<text x="183.3" y="197.5">Deciphered Date</text>
<text x="206.5" y="197.3">2014/12/05</text>
<text x="230" y="193.8">Title</text>
</g>
<text font-size="1.4" fill="#008000" x="103.4" y="39.4">+1.05VS_PCH_VPROC</text>
<g font-size="1.4">
<text x="13.8" y="44.2">+VCCIO_OUT</text>
<text x="28.5" y="47.7">1</text>
<text x="36.4" y="47.7">2</text>
<text x="107.3" y="47.7">@</text>
<text x="110.8" y="45">1</text>
<text x="28.5" y="52.5">1</text>
<text x="36.4" y="52.5">2</text>
<text x="110.8" y="50.4">2</text>
<text x="129.8" y="52.5">AP32</text>
<text x="144.1" y="49.3">ME@</text>
<text x="175.6" y="52.5">AP3</text>
<text x="204.5" y="52.5">1</text>
<text x="212.4" y="52.5">2</text>
<text x="56.4" y="58.1">&lt;48&gt;</text>
<text x="62.8" y="58.1">H_PECI</text>
<text x="124.4" y="55.7">1</text>
<text x="129.7" y="57.3">AR27</text>
<text x="129.7" y="55.7">AN32</text>
<text x="129.8" y="58.9">AK31</text>
<text x="175.6" y="57.3">AN3</text>
<text x="175.6" y="55.7">AP2</text>
<text x="175.6" y="54.1">AR3</text>
<text x="204.5" y="57.3">1</text>
<text x="204.5" y="55.7">1</text>
<text x="204.5" y="54.1">1</text>
<text x="212.4" y="57.3">2</text>
<text x="212.4" y="55.7">2</text>
<text x="212.4" y="54.1">2</text>
<text x="256.7" y="58.1">DDR3_DRAMRST#</text>
<text x="272.9" y="58.1">&lt;11,12&gt;</text>
<text x="56.4" y="62.9">&lt;19&gt;</text>
<text x="56.4" y="61.1">&lt;48&gt;</text>
<text x="62.8" y="62.9">H_THERMTRIP#</text>
<text x="62.8" y="61.1">H_PROCHOT#</text>
<text x="87.7" y="60.5">1</text>
<text x="95.6" y="60.5">2</text>
<text x="129.5" y="60.5">AM30</text>
<text x="129.5" y="62.1">AM35</text>
<text x="175.6" y="65.3">AN33</text>
<text x="175.6" y="63.7">AM34</text>
<text x="175.6" y="62.1">AT29</text>
<text x="175.6" y="60.5">AR29</text>
<text x="196.5" y="60.5">1</text>
<text x="196.5" y="65.3">1</text>
<text x="196.5" y="62.1">1</text>
<text x="205.8" y="61.3">@</text>
<text x="205.8" y="62.9">@</text>
<text x="229.2" y="61">1</text>
<text x="56.4" y="69.1">&lt;15&gt;</text>
<text x="56.4" y="70.7">&lt;19&gt;</text>
<text x="62.8" y="69.1">H_PM_SYNC</text>
<text x="62.8" y="70.7">H_CPUPWRGD</text>
<text x="87.7" y="70.1">1</text>
<text x="95.6" y="70.1">2</text>
<text x="129.7" y="71.7">AC10</text>
<text x="129.9" y="68.5">AT28</text>
<text x="129.9" y="70.1">AL34</text>
<text x="175.6" y="71.7">AP33</text>
<text x="175.6" y="70.1">AL33</text>
<text x="175.6" y="68.5">AM31</text>
<text x="175.6" y="66.9">AM33</text>
<text x="196.5" y="68.5">1</text>
<text x="205.8" y="69.3">@</text>
<text x="205.8" y="66.1">@</text>
<text x="229.2" y="66.4">2</text>
<text x="56.4" y="73.9">&lt;19&gt;</text>
<text x="62.8" y="73.9">PLTRST_PROC#</text>
<text x="87.7" y="73.3">1</text>
<text x="95.6" y="73.3">2</text>
<text x="129.9" y="73.3">AT26</text>
<text x="175.6" y="76.5">AN31</text>
<text x="175.6" y="74.9">AR30</text>
<text x="51.6" y="78.7">&lt;16&gt;</text>
<text x="51.6" y="80.3">&lt;16&gt;</text>
<text x="51.6" y="81.9">&lt;16&gt;</text>
<text x="51.6" y="83.5">&lt;16&gt;</text>
<text x="58" y="78.7">CLK_CPU_DPLL#</text>
<text x="58" y="80.3">CLK_CPU_DPLL</text>
<text x="58" y="81.9">CLK_CPU_SSC_DPLL#</text>
<text x="58" y="83.5">CLK_CPU_SSC_DPLL</text>
<text x="87.7" y="81.3">1</text>
<text x="87.7" y="79.7">1</text>
<text x="87.7" y="82.9">1</text>
<text x="87.7" y="78.1">1</text>
<text x="95.6" y="81.3">2</text>
<text x="95.6" y="79.7">2</text>
<text x="95.6" y="82.9">2</text>
<text x="95.6" y="78.1">2</text>
<text x="130.6" y="78.1">G28</text>
<text x="130.7" y="79.7">H28</text>
<text x="130.8" y="82.9">E27</text>
<text x="130.8" y="81.3">F27</text>
<text x="175.6" y="82.9">AN28</text>
<text x="175.6" y="81.3">AP30</text>
<text x="175.6" y="79.7">AP31</text>
<text x="175.6" y="78.1">AN29</text>
<text x="272.1" y="81">+1.05VS</text>
<text x="51.6" y="86.7">&lt;16&gt;</text>
<text x="51.6" y="85.1">&lt;16&gt;</text>
<text x="58" y="86.7">CLK_CPU_DMI</text>
<text x="58" y="85.1">CLK_CPU_DMI#</text>
<text x="130.7" y="84.5">D26</text>
<text x="130.8" y="86.1">E26</text>
<text x="175.6" y="86.1">AP28</text>
<text x="175.6" y="84.5">AP29</text>
<text x="250.9" y="84.5">1</text>
<text x="258.8" y="84.5">2</text>
<text x="156.9" y="90.9">2 OF 9</text>
<text x="250.9" y="94.1">1</text>
<text x="250.9" y="90.9">1</text>
<text x="258.8" y="94.1">2</text>
<text x="258.8" y="90.9">2</text>
<text x="250.9" y="106.9">1</text>
<text x="258.8" y="106.9">2</text>
<text x="272.1" y="103.4">+3VS</text>
<text x="49.6" y="153.3">+3V_PCH</text>
<text x="62.4" y="153.3">+3V_PCH</text>
<text x="76.8" y="153.3">+3V_PCH</text>
<text x="117.5" y="153">+1.35V</text>
<text x="52.5" y="158.9" transform="rotate(-90 52.5 158.9)">1</text>
<text x="65.3" y="158.9" transform="rotate(-90 65.3 158.9)">1</text>
<text x="84.8" y="161.3">@</text>
<text x="86.8" y="160.2">1</text>
<text x="119.7" y="158.9" transform="rotate(-90 119.7 158.9)">1</text>
<text x="52.5" y="166.7" transform="rotate(-90 52.5 166.7)">2</text>
<text x="65.3" y="166.7" transform="rotate(-90 65.3 166.7)">2</text>
<text x="79.7" y="166.9" transform="rotate(-90 79.7 166.9)">5</text>
<text x="86.8" y="165.6">2</text>
<text x="119.7" y="166.7" transform="rotate(-90 119.7 166.7)">2</text>
<text x="24.4" y="173.2">&lt;15&gt;</text>
<text x="30.8" y="173.2">DRAMPWROK</text>
<text x="74.9" y="169.3">1</text>
<text x="74.9" y="172.5">2</text>
<text x="86" y="170.9">4</text>
<text x="129.3" y="170.9">1</text>
<text x="137.2" y="170.9">2</text>
<text x="79.7" y="176.3" transform="rotate(-90 79.7 176.3)">3</text>
<text x="119.7" y="174.9" transform="rotate(-90 119.7 174.9)">1</text>
<text x="192.4" y="176.2">1</text>
<text x="74.9" y="182.1">1</text>
<text x="78.4" y="182.1">@</text>
<text x="82.8" y="182.1">2</text>
<text x="119.7" y="182.7" transform="rotate(-90 119.7 182.7)">2</text>
<text x="192.4" y="181.6">2</text>
<text x="229.7" y="201.3">Size</text>
<text x="230.6" y="202.9">Custom</text>
<text x="234.5" y="201.3">Document Number</text>
<text x="281.8" y="201.3">Rev</text>
<text x="283.4" y="202.9">1.0</text>
<text x="229.4" y="206.1">Date:</text>
<text x="261.4" y="206.1">Sheet</text>
<text x="269" y="206.1">6</text>
<text x="273.8" y="206.1">of</text>
<text x="278.5" y="206.1">57</text>
</g>
<g font-size="1.4" fill="#000080">
<text x="22.4" y="47.7">RC3</text>
<text x="40" y="47.7">62_0402_5%</text>
<text x="112.1" y="47.7">CC41</text>
<text x="22.4" y="52.5">RC7</text>
<text x="40" y="52.5">10K_0402_5%</text>
<text x="112.1" y="49.3">0.1U_0402_25V6-K</text>
<text x="134.5" y="49.3">JCPU1B</text>
<text x="196.9" y="52.5">RC2</text>
<text x="216.1" y="52.5">100_0402_1%</text>
<text x="119.3" y="56.5">T1</text>
<text x="196.9" y="57.3">RC6</text>
<text x="196.9" y="55.7">RC5</text>
<text x="196.9" y="54.1">RC4</text>
<text x="216.1" y="57.3">0_0402_5%</text>
<text x="216.1" y="55.7">100_0402_1%</text>
<text x="216.1" y="54.1">75_0402_1%</text>
<text x="83.2" y="60.5">RC8</text>
<text x="99.3" y="60.5">56_0402_5%</text>
<text x="201.7" y="61.3">T3</text>
<text x="201.7" y="62.9">T4</text>
<text x="230.5" y="63.7">CC43</text>
<text x="230.5" y="65.3">330P_0402_50V7-K</text>
<text x="83.2" y="70.1">RC10</text>
<text x="99.3" y="70.1">0_0402_5%</text>
<text x="201.7" y="69.3">T6</text>
<text x="201.7" y="66.1">T5</text>
<text x="83.2" y="73.3">RC11</text>
<text x="99.3" y="73.3">0_0402_5%</text>
<text x="83.2" y="81.3">RC14</text>
<text x="83.2" y="79.7">RC13</text>
<text x="83.2" y="82.9">RC15</text>
<text x="83.2" y="78.1">RC12</text>
<text x="99.3" y="81.3">0_0402_5%</text>
<text x="99.3" y="79.7">0_0402_5%</text>
<text x="99.3" y="82.9">0_0402_5%</text>
<text x="99.3" y="78.1">0_0402_5%</text>
<text x="244.9" y="84.5">RC16</text>
<text x="260.9" y="84.5">51_0402_1%</text>
<text x="134.5" y="90.9">INTEL_HASWELL_HASWELL</text>
<text x="244.9" y="94.1">RC18</text>
<text x="244.9" y="90.9">RC17</text>
<text x="260.9" y="94.1">51_0402_1%</text>
<text x="260.9" y="90.9">51_0402_1%</text>
<text x="244.9" y="106.9">RC9</text>
<text x="262.5" y="106.9">1K_0402_1%</text>
<text x="54.4" y="162.9">RC19</text>
<text x="54.4" y="164.5">200_0402_1%</text>
<text x="67.2" y="162.9">RC20</text>
<text x="67.2" y="164.5">100K_0402_5%</text>
<text x="88" y="162.9">CC17</text>
<text x="88" y="164.5">0.1U_0402_25V6-K</text>
<text x="121.7" y="162.9">RC21</text>
<text x="121.7" y="164.5">1.8K_0402_1%</text>
<text x="123.3" y="170.9">RC22</text>
<text x="140.9" y="170.9">0_0402_5%</text>
<text x="83.2" y="175.7">UC1</text>
<text x="83.2" y="177.3">74AHC1G09GW_TSSOP5</text>
<text x="121.7" y="178.9">RC23</text>
<text x="193.7" y="178.9">CC44</text>
<text x="68.8" y="182.1">RC24</text>
<text x="86.4" y="182.1">0_0402_5%</text>
<text x="121.7" y="180.5">3.3K_0402_1%</text>
<text x="193.7" y="180.5">330P_0402_50V7-K</text>
</g>
<g font-size="1.4" fill="#f00">
<text x="51.6" y="47.7">H_PROCHOT#</text>
<text x="51.6" y="52.5">H_CPUPWRGD_R</text>
<text x="181.2" y="52.5">SM_RCOMP0</text>
<text x="110.8" y="57.3">H_PECI</text>
<text x="181.2" y="55.7">SM_RCOMP2</text>
<text x="181.2" y="54.1">SM_RCOMP1</text>
<text x="181.2" y="57.3">H_DRAMRST#</text>
<text x="235.6" y="57.3">DDR3_DRAMRST#</text>
<text x="110.8" y="60.5">H_PROCHOT#_R</text>
<text x="110.8" y="62.1">H_THERMTRIP#</text>
<text x="181.2" y="60.5">XDP_PRDY#</text>
<text x="181.2" y="62.1">XDP_PREQ#</text>
<text x="181.2" y="65.3">XDP_TMS</text>
<text x="181.2" y="63.7">XDP_TCLK</text>
<text x="110.8" y="71.7">SM_DRAMPWROK</text>
<text x="110.8" y="68.5">H_PM_SYNC</text>
<text x="110.8" y="70.1">H_CPUPWRGD_R</text>
<text x="181.2" y="66.9">XDP_TRST#</text>
<text x="181.2" y="68.5">XDP_TDI</text>
<text x="181.2" y="70.1">XDP_TDO</text>
<text x="181.2" y="71.7">XDP_DBRESET#</text>
<text x="110.8" y="73.3">CPU_PLTRSTIN#</text>
<text x="110.8" y="78.1">CPU_DPLL#</text>
<text x="110.8" y="79.7">CPU_DPLL</text>
<text x="110.8" y="81.3">CPU_SSC_DPLL#</text>
<text x="110.8" y="82.9">CPU_SSC_DPLL</text>
<text x="110.8" y="84.5">CLK_CPU_DMI#</text>
<text x="110.8" y="86.1">CLK_CPU_DMI</text>
<text x="230.8" y="84.5">XDP_TDO</text>
<text x="230.8" y="94.1">XDP_TRST#</text>
<text x="230.8" y="90.9">XDP_TCLK</text>
<text x="230.8" y="106.9">XDP_DBRESET#</text>
<text x="102.8" y="170.9">DRAMPWROK_AND</text>
<text x="154" y="170.9">SM_DRAMPWROK</text>
<text x="208.4" y="172.5">SM_DRAMPWROK</text>
</g>
<g font-size="1.4" fill="#004080">
<text x="135.3" y="53.5">SKTOCC</text>
<text x="163.6" y="53.5">SM_RCOMP_0</text>
<text x="135.3" y="59.9">FC_AK31</text>
<text x="135.3" y="58.3">PECI</text>
<text x="135.3" y="56.7">CATERR</text>
<text x="163.5" y="58.3">SM_DRAMRST</text>
<text x="163.6" y="56.7">SM_RCOMP_2</text>
<text x="163.6" y="55.1">SM_RCOMP_1</text>
<text x="135.3" y="61.5">PROCHOT</text>
<text x="135.3" y="63.1">THERMTRIP</text>
<text x="169.5" y="63.1">PREQ</text>
<text x="169.6" y="61.5">PRDY</text>
<text x="170.8" y="64.7">TCK</text>
<text x="135.3" y="71.1">PWRGOOD</text>
<text x="135.3" y="69.5">PM_SYNC</text>
<text x="169.9" y="67.9">TRST</text>
<text x="170.6" y="66.3">TMS</text>
<text x="170.6" y="71.1">TDO</text>
<text x="171.3" y="69.5">TDI</text>
<text x="135.3" y="74.3">PLTRSTIN</text>
<text x="135.3" y="72.7">SM_DRAMPWROK</text>
<text x="167" y="77.5">BPM_N_1</text>
<text x="167" y="75.9">BPM_N_0</text>
<text x="170.6" y="72.7">DBR</text>
<text x="135.3" y="83.9">SSC_DPLL_REF_CLKP</text>
<text x="135.3" y="82.3">SSC_DPLL_REF_CLKN</text>
<text x="135.3" y="80.7">DPLL_REF_CLKP</text>
<text x="135.3" y="79.1">DPLL_REF_CLKN</text>
<text x="167" y="83.9">BPM_N_5</text>
<text x="167" y="82.3">BPM_N_4</text>
<text x="167" y="80.7">BPM_N_3</text>
<text x="167" y="79.1">BPM_N_2</text>
<text x="135.3" y="87.1">BCLKP</text>
<text x="135.3" y="85.5">BCLKN</text>
<text x="167" y="87.1">BPM_N_7</text>
<text x="167" y="85.5">BPM_N_6</text>
<text x="77.6" y="170.3">B</text>
<text x="77.6" y="173.5">A</text>
<text x="80.7" y="173.6" transform="rotate(-90 80.7 173.6)">G</text>
<text x="80.7" y="169.8" transform="rotate(-90 80.7 169.8)">P</text>
<text x="82.9" y="171.9">O</text>
</g>
<g font-size="1.3">
<text x="134" y="200.5">THIS SHEET OF ENGINEERING DRAWING IS THE PROPRIETARY PROPERTY OF LC FUTURE CENTER. AND CONTAINS CONFIDENTIAL</text>
<text x="134" y="202">AND TRADE SECRET INFORMATION. THIS SHEET MAY NOT BE TRANSFERED FROM THE CUSTODY OF THE COMPETENT DIVISION OF R&amp;D</text>
<text x="134" y="203.5">DEPARTMENT EXCEPT AS AUTHORIZED BY LC FUTURE CENTER NEITHER THIS SHEET NOR THE INFORMATION IT CONTAINS</text>
<text x="134" y="204.9">MAY BE USED BY OR DISCLOSED TO ANY THIRD PARTY WITHOUT PRIOR WRITTEN CONSENT OF LC FUTURE CENTER.</text>
<text x="240.1" y="206">Thursday, July 11, 2013</text>
</g>
<g font-size="1.1">
<text x="30.1" y="1.2">5</text>
<text x="87.1" y="1.2">4</text>
<text x="144.1" y="1.2">3</text>
<text x="201" y="1.2">2</text>
<text x="258" y="1.2">1</text>
<text x=".4" y="28.2">D</text>
<text x="286.9" y="28.2">D</text>
<text x=".4" y="79.4">C</text>
<text x="286.9" y="79.4">C</text>
<text x=".4" y="130.6">B</text>
<text x="286.9" y="130.6">B</text>
<text x=".4" y="181.9">A</text>
<text x="286.9" y="181.9">A</text>
<text x="30.1" y="207.6">5</text>
<text x="87.1" y="207.6">4</text>
<text x="144.1" y="207.6">3</text>
<text x="201" y="207.6">2</text>
<text x="258" y="207.6">1</text>
</g>
<g font-size="1.1" fill="#00f">
<text x="138.9" y="47.9">Haswell rPGA EDS</text>
<text x="146.8" y="52.2">MISC</text>
<text x="152.3" y="54.6" transform="rotate(90 152.3 54.6)">THERMAL</text>
<text x="158.7" y="57.4" transform="rotate(-90 158.7 57.4)">DDR3</text>
<text x="151.5" y="68.3" transform="rotate(90 151.5 68.3)">PWR</text>
<text x="162.7" y="69" transform="rotate(-90 162.7 69)">JTAG</text>
<text x="158.5" y="78.1" transform="rotate(90 158.5 78.1)">CLOCK</text>
</g>
</svg>
